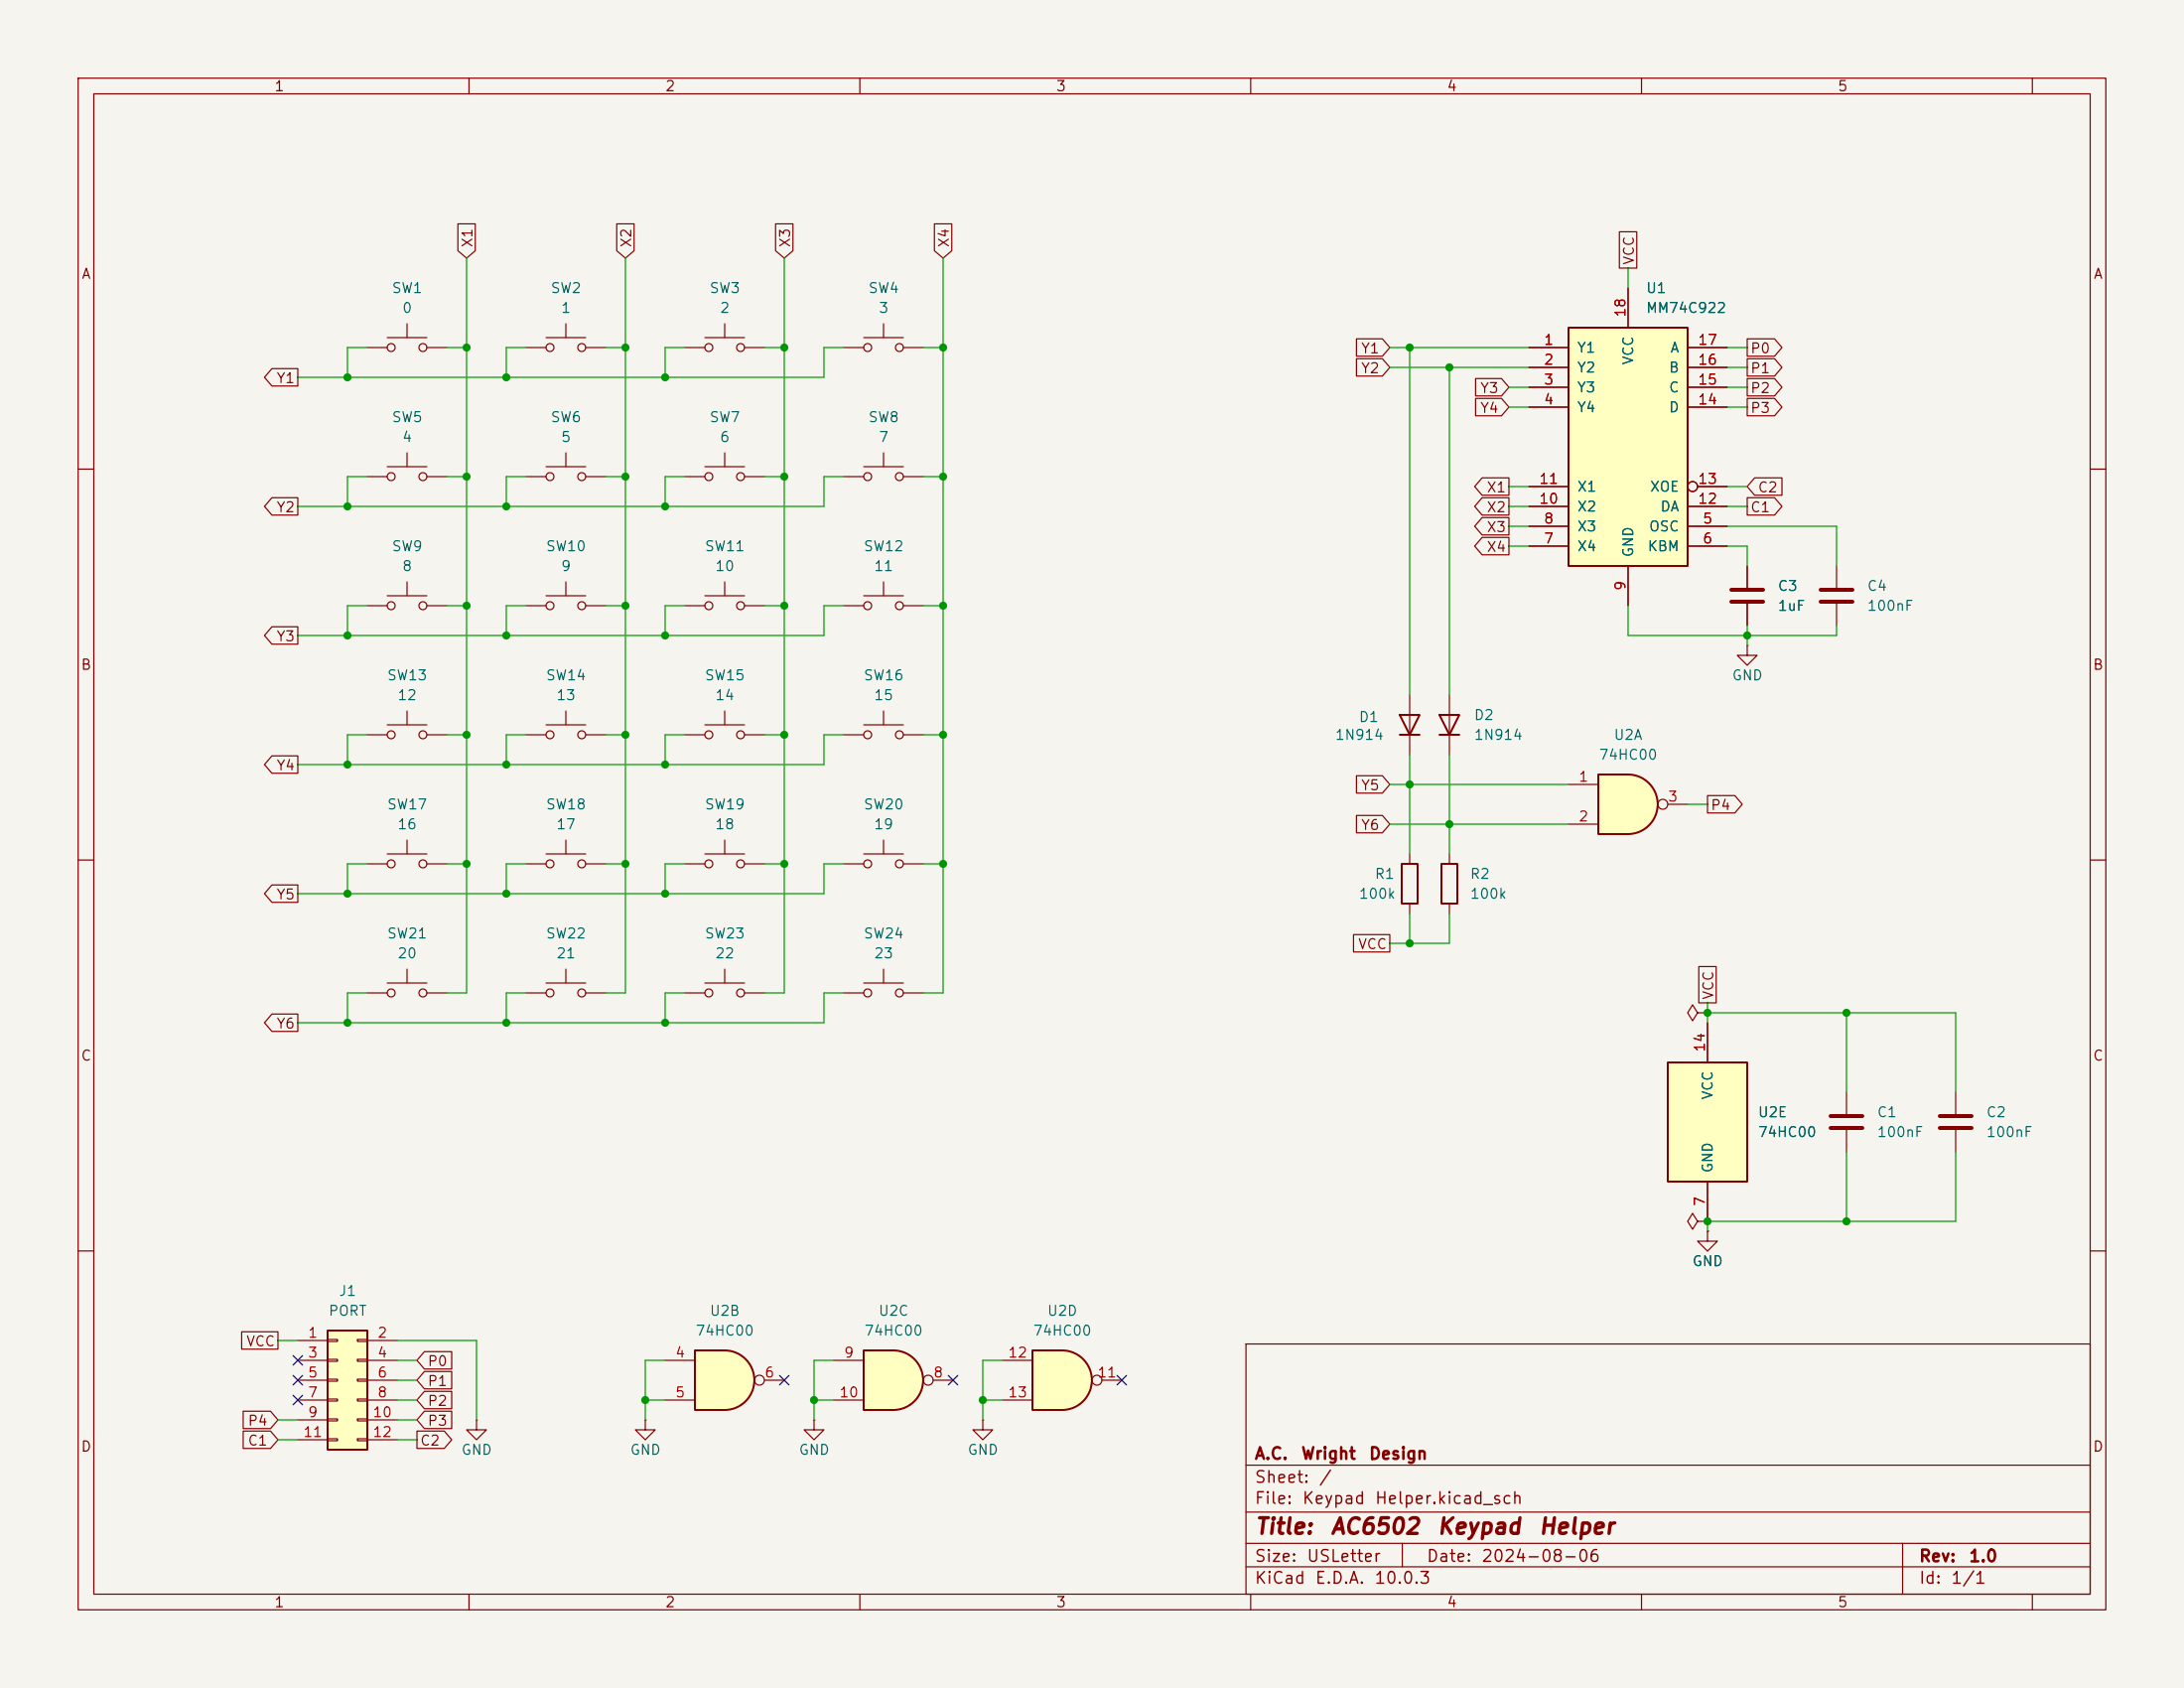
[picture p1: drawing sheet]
<svg xmlns="http://www.w3.org/2000/svg" width="279mm" height="216mm" viewBox="0 0 279 216" stroke-linecap="round" stroke-linejoin="round" font-family="sans-serif">
<path d="M0 0h279.4v215.9h-279.4z" fill="#f5f4ef" stroke="#f5f4ef" stroke-width=".13"/>
<g fill="none" stroke="#840000" stroke-width=".15">
<path d="M10 10h259.4v195.9h-259.4zM12 12h255.4v191.9h-255.4zM60 10v2M110 10v2M160 10v2M210 10v2M260 10v2M10 60h2M223.5 72.4v2.8M223.5 77.2v2.8M234.9 72.4v2.8M234.9 77.2v2.8"/>
<path d="M267.4 60h2M67.3 94h2.5M69.8 92.7h5.1M72.4 90.9v1.8M74.9 94h2.6M223.5 82.6v1.2h1.3l-1.3 1.3-1.3-1.3h1.3M223.5 82.6h.1M10 110h2M47 110.5h2.5M49.5 109.2h5.1M52.1 107.4v1.8M54.6 110.5h2.5"/>
<path d="M267.4 110h2M10 160h2M159.4 171.9h108v32h-108zM267.4 160h2M159.4 197.4h108M159.4 193.4h108M159.4 187.4h108M179.4 197.4v3M243.4 197.4v6.5M60 203.9v2M110 203.9v2M159.4 200.4h108"/>
<path d="M160 203.9v2M210 203.9v2M260 203.9v2"/>
<circle cx="70.4" cy="94" r=".51"/>
<circle cx="74.4" cy="94" r=".51"/>
<circle cx="50" cy="110.5" r=".51"/>
<circle cx="54.1" cy="110.5" r=".51"/>
</g>
<path d="M221.5 75.4h4.1M221.5 77h4.1M232.9 75.4h4.1M232.9 77h4.1" fill="none" stroke="#840000" stroke-width=".51"/>
<path d="M200.7 41.9h15.2v30.5h-15.2z" fill="#ffffc2"/>
<path d="M200.7 41.9h15.2v30.5h-15.2z" fill="none" stroke="#840000" stroke-width=".25"/>
<g fill="none" stroke="#840000" stroke-width=".15">
<path d="M208.3 36.8v5.1M195.6 44.5h5.1M195.6 47h5.1M195.6 49.5h5.1M195.6 52.1h5.1M215.9 44.5h5.1M215.9 47h5.1M215.9 49.5h5.1M215.9 52.1h5.1M195.6 67.3h5.1M195.6 69.9h5.1M195.6 64.8h5.1"/>
<path d="M195.6 62.2h5.1M208.3 72.4v5.1M215.9 67.3h5.1M215.9 69.9h5.1M215.9 64.8h5.1M217.2 62.2h3.8M47 127h2.5M49.5 125.7h5.1M52.1 124v1.7M54.6 127h2.5M217.2 129.5l-.7-1-.6 1 .6 1.1 .7-1.1h1.2M218.4 129.5h.1"/>
<circle cx="216.5" cy="62.2" r=".63"/>
<circle cx="50" cy="127" r=".51"/>
<circle cx="54.1" cy="127" r=".51"/>
</g>
<path d="M213.4 135.9h10.1v15.2h-10.1z" fill="#ffffc2"/>
<path d="M179.3 110.5h2.1v5.1h-2.1zM184.4 110.5h2v5.1h-2zM213.4 135.9h10.1v15.2h-10.1z" fill="none" stroke="#840000" stroke-width=".25"/>
<path d="M180.3 109.2v1.3M180.3 115.6v1.2M185.4 109.2v1.3M185.4 115.6v1.2M218.4 130.8v5.1M236.2 139.7v2.8M250.2 139.7v2.8M218.4 151.1v5.1M236.2 144.5v2.8M250.2 144.5v2.8" fill="none" stroke="#840000" stroke-width=".15"/>
<path d="M234.2 142.7h4.1M234.2 144.3h4.1M248.2 142.7h4M248.2 144.3h4" fill="none" stroke="#840000" stroke-width=".51"/>
<path d="M208.3 99.1a3.8 3.8 0 0 1 3.8 3.8 3.8 3.8 0 0 1-3.8 3.8z" fill="#ffffc2" stroke="#ffffc2" stroke-width=".13"/>
<path d="M204.5 99.1h3.8v7.6h-3.8z" fill="#ffffc2"/>
<path d="M179.1 91.4h2.5l-1.3 2.6zM179.1 94h2.5M184.1 91.4h2.6l-1.3 2.6zM184.1 94h2.6M204.5 99.1h3.8a3.8 3.8 0 0 1 3.8 3.8 3.8 3.8 0 0 1-3.8 3.8h-3.8z" fill="none" stroke="#840000" stroke-width=".25"/>
<g fill="none" stroke="#840000" stroke-width=".15">
<path d="M180.3 88.9v7.6M185.4 88.9v7.6M200.7 100.3h3.8M200.7 105.4h3.8M213.4 102.9h2.5M217.2 156.2l-.7-1-.6 1 .6 1 .7-1h1.2M218.4 157.5v1.3h1.3l-1.3 1.2-1.2-1.2h1.2M218.4 157.5h.1M218.4 156.2h.1"/>
<circle cx="212.7" cy="102.9" r=".63"/>
</g>
<path d="M135.9 172.7a3.8 3.8 0 0 1 3.8 3.8 3.8 3.8 0 0 1-3.8 3.8z" fill="#ffffc2" stroke="#ffffc2" stroke-width=".13"/>
<path d="M132.1 172.7h3.8v7.6h-3.8z" fill="#ffffc2"/>
<path d="M132.1 172.7h3.8a3.8 3.8 0 0 1 3.8 3.8 3.8 3.8 0 0 1-3.8 3.8h-3.8z" fill="none" stroke="#840000" stroke-width=".25"/>
<g fill="none" stroke="#840000" stroke-width=".15">
<path d="M47 44.5h2.5M49.5 43.2h5.1M49.5 59.7h5.1M52.1 41.4v1.8M52.1 57.9v1.8M54.6 44.5h2.5M67.3 44.5h2.5M69.8 43.2h5.1M69.8 59.7h5.1M72.4 41.4v1.8M72.4 57.9v1.8M74.9 44.5h2.6"/>
<path d="M47 61h2.5M47 77.5h2.5M49.5 76.2h5.1M52.1 74.4v1.8M54.6 61h2.5M54.6 77.5h2.5M67.3 61h2.5M74.9 61h2.6M47 94h2.5M49.5 92.7h5.1M52.1 90.9v1.8M54.6 94h2.5"/>
<path d="M87.6 94h2.6M90.2 92.7h5M92.7 90.9v1.8M95.2 94h2.6M107.9 94h2.6M110.5 92.7h5.1M113 90.9v1.8M115.6 94h2.5M67.3 110.5h2.5M69.8 109.2h5.1M72.4 107.4v1.8M74.9 110.5h2.6"/>
<path d="M87.6 110.5h2.6M90.2 109.2h5M92.7 107.4v1.8M95.2 110.5h2.6M107.9 110.5h2.6M110.5 109.2h5.1M113 107.4v1.8M115.6 110.5h2.5M67.3 127h2.5M69.8 125.7h5.1M72.4 124v1.7M74.9 127h2.6"/>
<path d="M87.6 127h2.6M90.2 125.7h5M92.7 124v1.7M95.2 127h2.6M107.9 127h2.6M110.5 125.7h5.1M113 124v1.7M115.6 127h2.5M128.3 174h3.8M128.3 179.1h3.8M141 176.5h2.5"/>
<circle cx="50" cy="44.5" r=".51"/>
<circle cx="54.1" cy="44.5" r=".51"/>
<circle cx="70.4" cy="44.5" r=".51"/>
<circle cx="74.4" cy="44.5" r=".51"/>
<circle cx="50" cy="77.5" r=".51"/>
<circle cx="50" cy="61" r=".51"/>
<circle cx="54.1" cy="77.5" r=".51"/>
<circle cx="54.1" cy="61" r=".51"/>
<circle cx="70.4" cy="61" r=".51"/>
<circle cx="74.4" cy="61" r=".51"/>
<circle cx="50" cy="94" r=".51"/>
<circle cx="54.1" cy="94" r=".51"/>
<circle cx="90.7" cy="94" r=".51"/>
<circle cx="94.7" cy="94" r=".51"/>
<circle cx="111" cy="94" r=".51"/>
<circle cx="115.1" cy="94" r=".51"/>
<circle cx="70.4" cy="110.5" r=".51"/>
<circle cx="74.4" cy="110.5" r=".51"/>
<circle cx="90.7" cy="110.5" r=".51"/>
<circle cx="94.7" cy="110.5" r=".51"/>
<circle cx="111" cy="110.5" r=".51"/>
<circle cx="115.1" cy="110.5" r=".51"/>
<circle cx="70.4" cy="127" r=".51"/>
<circle cx="74.4" cy="127" r=".51"/>
<circle cx="90.7" cy="127" r=".51"/>
<circle cx="94.7" cy="127" r=".51"/>
<circle cx="111" cy="127" r=".51"/>
<circle cx="115.1" cy="127" r=".51"/>
<circle cx="140.3" cy="176.5" r=".63"/>
</g>
<path d="M114.3 172.7a3.8 3.8 0 0 1 3.8 3.8 3.8 3.8 0 0 1-3.8 3.8z" fill="#ffffc2" stroke="#ffffc2" stroke-width=".13"/>
<path d="M110.5 172.7h3.8v7.6h-3.8z" fill="#ffffc2"/>
<path d="M110.5 172.7h3.8a3.8 3.8 0 0 1 3.8 3.8 3.8 3.8 0 0 1-3.8 3.8h-3.8z" fill="none" stroke="#840000" stroke-width=".25"/>
<g fill="none" stroke="#840000" stroke-width=".15">
<path d="M106.7 174h3.8M106.7 179.1h3.8M119.4 176.5h2.5M104.1 181.6v1.3h1.3l-1.3 1.3-1.2-1.3h1.2M104.1 181.6h.1M125.7 181.6v1.3h1.3l-1.3 1.3-1.2-1.3h1.2M125.7 181.6h.1"/>
<circle cx="118.7" cy="176.5" r=".63"/>
</g>
<path d="M92.7 172.7a3.8 3.8 0 0 1 3.8 3.8 3.8 3.8 0 0 1-3.8 3.8z" fill="#ffffc2" stroke="#ffffc2" stroke-width=".13"/>
<path d="M88.9 172.7h3.8v7.6h-3.8z" fill="#ffffc2"/>
<path d="M88.9 172.7h3.8a3.8 3.8 0 0 1 3.8 3.8 3.8 3.8 0 0 1-3.8 3.8h-3.8z" fill="none" stroke="#840000" stroke-width=".25"/>
<g fill="none" stroke="#840000" stroke-width=".15">
<path d="M85.1 174h3.8M85.1 179.1h3.8M97.8 176.5h2.5M61 181.6v1.3h1.2l-1.2 1.3-1.3-1.3h1.3M61 181.6h.1M82.5 181.6v1.3h1.3l-1.3 1.3-1.2-1.3h1.2M82.5 181.6h.1"/>
<circle cx="97.2" cy="176.5" r=".63"/>
</g>
<path d="M41.9 170.2h5.1v15.2h-5.1z" fill="#ffffc2"/>
<path d="M41.9 170.2h5.1v15.2h-5.1z" fill="none" stroke="#840000" stroke-width=".25"/>
<g fill="none" stroke="#840000" stroke-width=".15">
<path d="M58.6 28.6h2.2v3.5l-1.1 .9-1.1-.9zM78.9 28.6h2.2v3.5l-1.1 .9-1.1-.9zM99.2 28.6h2.2v3.5l-1.1 .9-1.1-.9zM119.5 28.6h2.3v3.5l-1.2 .9-1.1-.9zM207.2 29.6h2.2v4.7h-2.2zM208.3 36.8v5.1M34.8 47.1h3.3v2.3h-3.3l-1-1.1zM87.6 44.5h2.6M90.2 59.7h5M90.2 43.2h5M92.7 41.4v1.8M92.7 57.9v1.8"/>
<path d="M95.2 44.5h2.6M107.9 44.5h2.6M110.5 59.7h5.1M110.5 43.2h5.1M113 41.4v1.8M113 57.9v1.8M115.6 44.5h2.5M173.5 45.9h3.3l1 1.1-1 1.1h-3.3zM173.5 43.3h3.3l1 1.2-1 1.1h-3.3zM188.8 48.4h3.3l.9 1.1-.9 1.1h-3.3zM188.8 51h3.3l.9 1.1-.9 1.1h-3.3zM195.6 44.5h5.1"/>
<path d="M195.6 47h5.1M195.6 49.5h5.1M195.6 52.1h5.1M215.9 44.5h5.1M215.9 47h5.1M215.9 49.5h5.1M215.9 52.1h5.1M223.5 45.9h3.5l1 1.1-1 1.1h-3.5zM223.5 48.4h3.5l1 1.1-1 1.1h-3.5zM223.5 43.3h3.5l1 1.2-1 1.1h-3.5zM223.5 51h3.5l1 1.1-1 1.1h-3.5zM34.8 63.7h3.3v2.2h-3.3l-1-1.1z"/>
<path d="M67.3 77.5h2.5M69.8 76.2h5.1M72.4 74.4v1.8M74.9 77.5h2.6M87.6 61h2.6M87.6 77.5h2.6M90.2 76.2h5M92.7 74.4v1.8M95.2 61h2.6M95.2 77.5h2.6M107.9 61h2.6M107.9 77.5h2.6"/>
<path d="M110.5 76.2h5.1M113 74.4v1.8M115.6 61h2.5M115.6 77.5h2.5M189.6 68.7h3.4v2.3h-3.4l-.9-1.1zM189.6 66.2h3.4v2.2h-3.4l-.9-1.1zM189.6 63.7h3.4v2.2h-3.4l-.9-1.1zM189.6 61.1h3.4v2.2h-3.4l-.9-1.1zM195.6 67.3h5.1M195.6 69.9h5.1M195.6 64.8h5.1M195.6 62.2h5.1"/>
<path d="M208.3 72.4v5.1M215.9 67.3h5.1M215.9 69.9h5.1M215.9 64.8h5.1M217.2 62.2h3.8M223.5 63.7h3.5l1 1.1-1 1.1h-3.5zM223.5 72.4v2.8M223.5 77.2v2.8M224.5 61.1h3.5v2.2h-3.5l-1-1.1zM34.8 96.7h3.3v2.2h-3.3l-1-1.1zM34.8 80.2h3.3v2.2h-3.3l-1-1.1zM173.5 99.2h3.3l1 1.1-1 1.1h-3.3z"/>
<path d="M34.8 113.2h3.3v2.2h-3.3l-1-1.1zM173.2 119.5h4.6v2.3h-4.6zM173.5 104.3h3.3l1 1.1-1 1.1h-3.3zM218.4 101.8h3.5l1 1.1-1 1.1h-3.5zM34.8 129.7h3.3v2.2h-3.3l-1-1.1zM217.3 123.6h2.3v4.7h-2.3zM218.4 129.5h.1M218.4 130.8v5.1M218.4 156.2h.1M218.4 157.5h.1M218.4 151.1v5.1M30.9 170.3h4.7v2.3h-4.7z"/>
<path d="M38.1 171.5h3.8M38.1 174h3.8M38.1 176.5h3.8M38.1 179.1h3.8M41.9 171.3h1.3v.3h-1.3zM41.9 173.9h1.3v.2h-1.3zM41.9 176.4h1.3v.3h-1.3zM41.9 178.9h1.3v.3h-1.3zM45.7 171.3h1.3v.3h-1.3zM45.7 173.9h1.3v.2h-1.3zM45.7 176.4h1.3v.3h-1.3zM45.7 178.9h1.3v.3h-1.3z"/>
<path d="M47 171.5h3.8M47 174h3.8M47 176.5h3.8M47 179.1h3.8M54.3 178h3.5v2.2h-3.5l-1-1.1zM54.3 172.9h3.5v2.2h-3.5l-1-1.1zM54.3 175.4h3.5v2.2h-3.5l-1-1.1zM31.1 180.5h3.5l1 1.1-1 1.1h-3.5zM31.1 183h3.5l1 1.2-1 1.1h-3.5zM38.1 181.6h3.8M38.1 184.2h3.8M41.9 181.5h1.3v.2h-1.3z"/>
<path d="M41.9 184h1.3v.3h-1.3zM45.7 181.5h1.3v.2h-1.3zM45.7 184h1.3v.3h-1.3zM47 181.6h3.8M47 184.2h3.8M53.3 183h3.5l1 1.2-1 1.1h-3.5zM54.3 180.5h3.5v2.2h-3.5l-1-1.1z"/>
<circle cx="90.7" cy="44.5" r=".51"/>
<circle cx="94.7" cy="44.5" r=".51"/>
<circle cx="111" cy="44.5" r=".51"/>
<circle cx="115.1" cy="44.5" r=".51"/>
<circle cx="70.4" cy="77.5" r=".51"/>
<circle cx="74.4" cy="77.5" r=".51"/>
<circle cx="90.7" cy="77.5" r=".51"/>
<circle cx="90.7" cy="61" r=".51"/>
<circle cx="94.7" cy="61" r=".51"/>
<circle cx="94.7" cy="77.5" r=".51"/>
<circle cx="111" cy="77.5" r=".51"/>
<circle cx="111" cy="61" r=".51"/>
<circle cx="115.1" cy="77.5" r=".51"/>
<circle cx="115.1" cy="61" r=".51"/>
<circle cx="216.5" cy="62.2" r=".63"/>
</g>
<g fill="none" stroke="#009600" stroke-width=".15">
<path d="M59.7 33v94h-2.6M80 33v94h-2.5M100.3 33v94h-2.5M120.6 33v94h-2.5M208.3 34.3v2.5M47 44.5h-2.6v3.8M57.1 44.5h2.6M67.3 44.5h-2.5v3.8M77.5 44.5h2.5M87.6 44.5h-2.5v3.8M97.8 44.5h2.5M107.9 44.5h-2.5v3.8h-67.3"/>
<path d="M118.1 44.5h2.5M177.8 44.5h17.8M177.8 47h17.8M180.3 44.5v44.4M185.4 47v41.9M193 49.5h2.6M193 52.1h2.6M221 44.5h2.5M221 49.5h2.5M221 52.1h2.5M221 47h2.5M47 77.5h-2.6v3.8"/>
<path d="M47 61h-2.6v3.8M57.1 77.5h2.6M57.1 61h2.6M67.3 77.5h-2.5v3.8M67.3 61h-2.5v3.8M77.5 77.5h2.5M77.5 61h2.5M87.6 77.5h-2.5v3.8M87.6 61h-2.5v3.8M97.8 77.5h2.5M97.8 61h2.5M107.9 77.5h-2.5v3.8h-67.3"/>
<path d="M107.9 61h-2.5v3.8h-67.3M118.1 77.5h2.5M118.1 61h2.5M193 64.8h2.6M193 62.2h2.6M193 67.3h2.6M193 69.9h2.6M208.3 77.5v3.8h26.6v-1.3M221 64.8h2.5M221 62.2h2.5M221 67.3h13.9v5.1M221 69.9h2.5v2.5"/>
<path d="M47 94h-2.6v3.8M57.1 94h2.6M67.3 94h-2.5v3.8M77.5 94h2.5M87.6 94h-2.5v3.8M97.8 94h2.5M107.9 94h-2.5v3.8h-67.3M118.1 94h2.5M180.3 96.5v12.7M185.4 96.5v12.7M223.5 80v2.6M47 110.5h-2.6v3.8"/>
<path d="M57.1 110.5h2.6M67.3 110.5h-2.5v3.8M77.5 110.5h2.5M87.6 110.5h-2.5v3.8M97.8 110.5h2.5M107.9 110.5h-2.5v3.8h-67.3M118.1 110.5h2.5M177.8 100.3h22.9M177.8 105.4h22.9M180.3 116.8v3.9M185.4 116.8v3.9h-7.6M215.9 102.9h2.5"/>
<path d="M47 127h-2.6v3.8M67.3 127h-2.5v3.8M87.6 127h-2.5v3.8M107.9 127h-2.5v3.8h-67.3M218.4 128.3v2.5M218.4 129.5h31.8v10.2M236.2 129.5v10.2M236.2 147.3v8.9M250.2 147.3v8.9h-31.8v1.3M35.6 171.5h2.5M50.8 176.5h2.5M50.8 179.1h2.5"/>
<path d="M50.8 174h2.5M50.8 171.5h10.2v10.1M82.5 179.1h2.6M85.1 174h-2.6v7.6M104.1 179.1h2.6M106.7 174h-2.6v7.6M125.7 179.1h2.6M128.3 174h-2.6v7.6M35.6 184.2h2.5M35.6 181.6h2.5M50.8 184.2h2.5M50.8 181.6h2.5"/>
</g>
<path d="M37.5 173.4l1.2 1.2M37.5 175.9l1.2 1.2M37.5 178.5l1.2 1.2M38.7 173.4l-1.2 1.2M38.7 175.9l-1.2 1.2M38.7 178.5l-1.2 1.2M99.7 175.9l1.2 1.2M100.9 175.9l-1.2 1.2M121.3 175.9l1.2 1.2M122.5 175.9l-1.2 1.2M142.9 175.9l1.2 1.2M144.1 175.9l-1.2 1.2" fill="none" stroke="#000084" stroke-width=".15"/>
<g fill="#009600" stroke="#009600" stroke-width=".13">
<circle cx="59.7" cy="110.5" r=".46"/>
<circle cx="59.7" cy="94" r=".46"/>
<circle cx="64.8" cy="97.8" r=".46"/>
<circle cx="44.4" cy="130.8" r=".46"/>
<circle cx="44.4" cy="114.3" r=".46"/>
<circle cx="44.4" cy="97.8" r=".46"/>
<circle cx="64.8" cy="130.8" r=".46"/>
<circle cx="64.8" cy="114.3" r=".46"/>
<circle cx="59.7" cy="77.5" r=".46"/>
<circle cx="64.8" cy="81.3" r=".46"/>
<circle cx="44.4" cy="81.3" r=".46"/>
<circle cx="44.4" cy="64.8" r=".46"/>
<circle cx="80" cy="77.5" r=".46"/>
<circle cx="64.8" cy="64.8" r=".46"/>
<circle cx="64.8" cy="48.3" r=".46"/>
<circle cx="80" cy="61" r=".46"/>
<circle cx="100.3" cy="77.5" r=".46"/>
<circle cx="85.1" cy="81.3" r=".46"/>
<circle cx="85.1" cy="48.3" r=".46"/>
<circle cx="85.1" cy="64.8" r=".46"/>
<circle cx="80" cy="44.5" r=".46"/>
<circle cx="59.7" cy="61" r=".46"/>
<circle cx="59.7" cy="44.5" r=".46"/>
<circle cx="44.4" cy="48.3" r=".46"/>
<circle cx="80" cy="94" r=".46"/>
<circle cx="85.1" cy="97.8" r=".46"/>
<circle cx="80" cy="110.5" r=".46"/>
<circle cx="120.6" cy="110.5" r=".46"/>
<circle cx="104.1" cy="179.1" r=".46"/>
<circle cx="82.5" cy="179.1" r=".46"/>
<circle cx="100.3" cy="94" r=".46"/>
<circle cx="120.6" cy="77.5" r=".46"/>
<circle cx="120.6" cy="94" r=".46"/>
<circle cx="85.1" cy="114.3" r=".46"/>
<circle cx="100.3" cy="110.5" r=".46"/>
<circle cx="85.1" cy="130.8" r=".46"/>
<circle cx="125.7" cy="179.1" r=".46"/>
<circle cx="100.3" cy="61" r=".46"/>
<circle cx="100.3" cy="44.5" r=".46"/>
<circle cx="120.6" cy="61" r=".46"/>
<circle cx="120.6" cy="44.5" r=".46"/>
<circle cx="180.3" cy="44.5" r=".46"/>
<circle cx="185.4" cy="47" r=".46"/>
<circle cx="218.4" cy="156.2" r=".46"/>
<circle cx="180.3" cy="100.3" r=".46"/>
<circle cx="185.4" cy="105.4" r=".46"/>
<circle cx="236.2" cy="156.2" r=".46"/>
<circle cx="180.3" cy="120.7" r=".46"/>
<circle cx="236.2" cy="129.5" r=".46"/>
<circle cx="218.4" cy="129.5" r=".46"/>
<circle cx="223.5" cy="81.3" r=".46"/>
</g>
<g font-size="2" fill="#840000">
<text x="160.4" y="196.7">Title:</text>
<text x="170.1" y="196.7">AC6502</text>
<text x="183.7" y="196.7">Keypad</text>
<text x="196.7" y="196.7">Helper</text>
</g>
<g font-size="1.5" fill="#840000">
<text x="160.4" y="190">Sheet:</text>
<text x="160.4" y="187">A.C.</text>
<text x="166.4" y="187">Wright</text>
<text x="168.6" y="190">/</text>
<text x="175" y="187">Design</text>
<text x="160.4" y="192.7">File:</text>
<text x="166.5" y="192.7">Keypad</text>
<text x="175.8" y="192.7">Helper.kicad_sch</text>
<text x="160.4" y="202.9">KiCad</text>
<text x="160.4" y="200.1">Size:</text>
<text x="167.1" y="200.1">USLetter</text>
<text x="168.1" y="202.9">E.D.A.</text>
<text x="175.7" y="202.9">10.0.3</text>
<text x="182.4" y="200.1">Date:</text>
<text x="189.4" y="200.1">2024-08-06</text>
<text x="245.4" y="200.1">Rev:</text>
<text x="245.4" y="202.9">Id:</text>
<text x="249.5" y="202.9">1/1</text>
<text x="251.8" y="200.1">1.0</text>
</g>
<g font-size="1.3" fill="#840000">
<text x="35" y="12">1</text>
<text x="85" y="12">2</text>
<text x="135" y="12">3</text>
<text x="185" y="12">4</text>
<text x="235" y="12">5</text>
<text x="10.3" y="36">A</text>
<text x="60.8" y="31.8" transform="rotate(-90 60.8 31.8)">X1</text>
<text x="81.1" y="31.8" transform="rotate(-90 81.1 31.8)">X2</text>
<text x="101.4" y="31.8" transform="rotate(-90 101.4 31.8)">X3</text>
<text x="121.7" y="31.8" transform="rotate(-90 121.7 31.8)">X4</text>
<text x="209.3" y="34" transform="rotate(-90 209.3 34)">VCC</text>
<text x="267.7" y="36">A</text>
<text x="174" y="45.5">Y1</text>
<text x="223.8" y="45.5">P0</text>
<text x="35.3" y="49.3">Y1</text>
<text x="174" y="48.1">Y2</text>
<text x="189.3" y="50.6">Y3</text>
<text x="189.3" y="53.1">Y4</text>
<text x="223.8" y="48.1">P1</text>
<text x="223.8" y="50.6">P2</text>
<text x="223.8" y="53.1">P3</text>
<text x="35.3" y="65.8">Y2</text>
<text x="190.1" y="65.8">X2</text>
<text x="190.1" y="63.3">X1</text>
<text x="223.8" y="65.8">C1</text>
<text x="224.8" y="63.3">C2</text>
<text x="190.1" y="70.9">X4</text>
<text x="190.1" y="68.4">X3</text>
<text x="35.3" y="82.3">Y3</text>
<text x="10.3" y="86">B</text>
<text x="267.7" y="86">B</text>
<text x="35.3" y="98.9">Y4</text>
<text x="174" y="101.4">Y5</text>
<text x="174" y="106.5">Y6</text>
<text x="218.8" y="103.9">P4</text>
<text x="35.3" y="115.4">Y5</text>
<text x="173.7" y="121.7">VCC</text>
<text x="35.3" y="131.9">Y6</text>
<text x="219.5" y="128" transform="rotate(-90 219.5 128)">VCC</text>
<text x="10.3" y="136">C</text>
<text x="267.7" y="136">C</text>
<text x="31.4" y="172.5">VCC</text>
<text x="54.6" y="175.1">P0</text>
<text x="54.6" y="177.6">P1</text>
<text x="10.3" y="186">D</text>
<text x="31.6" y="182.7">P4</text>
<text x="31.6" y="185.2">C1</text>
<text x="53.7" y="185.2">C2</text>
<text x="54.6" y="180.1">P2</text>
<text x="54.6" y="182.7">P3</text>
<text x="267.7" y="186">D</text>
<text x="35" y="205.9">1</text>
<text x="85" y="205.9">2</text>
<text x="135" y="205.9">3</text>
<text x="185" y="205.9">4</text>
<text x="235" y="205.9">5</text>
</g>
<g font-size="1.3" fill="#006464">
<text x="50" y="37.8">SW1</text>
<text x="51.4" y="40.3">0</text>
<text x="70.4" y="37.8">SW2</text>
<text x="71.7" y="40.3">1</text>
<text x="90.7" y="37.8">SW3</text>
<text x="92" y="40.3">2</text>
<text x="111" y="37.8">SW4</text>
<text x="112.3" y="40.3">3</text>
<text x="210.5" y="40.3">MM74C922</text>
<text x="210.5" y="37.8">U1</text>
<text x="201.7" y="45.4">Y1</text>
<text x="201.7" y="48">Y2</text>
<text x="209.3" y="46.8" transform="rotate(-90 209.3 46.8)">VCC</text>
<text x="213.4" y="48">B</text>
<text x="213.6" y="45.4">A</text>
<text x="201.7" y="50.5">Y3</text>
<text x="201.7" y="53">Y4</text>
<text x="213.4" y="53">D</text>
<text x="213.4" y="50.5">C</text>
<text x="50" y="54.3">SW5</text>
<text x="51.4" y="56.9">4</text>
<text x="70.4" y="54.3">SW6</text>
<text x="71.7" y="56.9">5</text>
<text x="90.7" y="54.3">SW7</text>
<text x="92" y="56.9">6</text>
<text x="111" y="54.3">SW8</text>
<text x="112.3" y="56.9">7</text>
<text x="201.7" y="65.7">X2</text>
<text x="201.7" y="63.2">X1</text>
<text x="211" y="63.2">XOE</text>
<text x="212.3" y="65.7">DA</text>
<text x="50" y="70.8">SW9</text>
<text x="69.7" y="70.8">SW10</text>
<text x="90.1" y="70.8">SW11</text>
<text x="110.4" y="70.8">SW12</text>
<text x="201.7" y="70.8">X4</text>
<text x="201.7" y="68.3">X3</text>
<text x="209.3" y="71.4" transform="rotate(-90 209.3 71.4)">GND</text>
<text x="210.7" y="70.8">KBM</text>
<text x="210.9" y="68.3">OSC</text>
<text x="51.4" y="73.4">8</text>
<text x="71.7" y="73.4">9</text>
<text x="91.4" y="73.4">10</text>
<text x="111.7" y="73.4">11</text>
<text x="227.3" y="75.9">C3</text>
<text x="238.8" y="75.9">C4</text>
<text x="227.3" y="78.4">1uF</text>
<text x="238.8" y="78.4">100nF</text>
<text x="49.4" y="87.3">SW13</text>
<text x="50.8" y="89.9">12</text>
<text x="69.7" y="87.3">SW14</text>
<text x="71.1" y="89.9">13</text>
<text x="90.1" y="87.3">SW15</text>
<text x="91.4" y="89.9">14</text>
<text x="110.4" y="87.3">SW16</text>
<text x="111.7" y="89.9">15</text>
<text x="221.5" y="87.3">GND</text>
<text x="170.7" y="95">1N914</text>
<text x="173.7" y="92.7">D1</text>
<text x="188.5" y="92.4">D2</text>
<text x="188.5" y="95">1N914</text>
<text x="206.4" y="95">U2A</text>
<text x="204.5" y="97.5">74HC00</text>
<text x="49.4" y="103.8">SW17</text>
<text x="50.8" y="106.4">16</text>
<text x="69.7" y="103.8">SW18</text>
<text x="71.1" y="106.4">17</text>
<text x="90.1" y="103.8">SW19</text>
<text x="91.4" y="106.4">18</text>
<text x="110.4" y="103.8">SW20</text>
<text x="111.7" y="106.4">19</text>
<text x="175.8" y="112.7">R1</text>
<text x="188" y="112.7">R2</text>
<text x="173.7" y="115.3">100k</text>
<text x="188" y="115.3">100k</text>
<text x="49.4" y="120.4">SW21</text>
<text x="50.8" y="122.9">20</text>
<text x="69.7" y="120.4">SW22</text>
<text x="71.1" y="122.9">21</text>
<text x="90.1" y="120.4">SW23</text>
<text x="91.4" y="122.9">22</text>
<text x="110.4" y="120.4">SW24</text>
<text x="111.7" y="122.9">23</text>
<text x="219.4" y="140.7" transform="rotate(-90 219.4 140.7)">VCC</text>
<text x="224.8" y="143.2">U2E</text>
<text x="240" y="143.2">C1</text>
<text x="254" y="143.2">C2</text>
<text x="224.8" y="145.8">74HC00</text>
<text x="240" y="145.8">100nF</text>
<text x="254" y="145.8">100nF</text>
<text x="219.4" y="150.1" transform="rotate(-90 219.4 150.1)">GND</text>
<text x="43.3" y="166.1">J1</text>
<text x="216.4" y="162.3">GND</text>
<text x="41.9" y="168.6">PORT</text>
<text x="88.9" y="171.2">74HC00</text>
<text x="90.7" y="168.6">U2B</text>
<text x="110.5" y="171.2">74HC00</text>
<text x="112.3" y="168.6">U2C</text>
<text x="132.1" y="171.2">74HC00</text>
<text x="133.9" y="168.6">U2D</text>
<text x="58.9" y="186.4">GND</text>
<text x="80.5" y="186.4">GND</text>
<text x="102.1" y="186.4">GND</text>
<text x="123.7" y="186.4">GND</text>
</g>
<g font-size="1.3" fill="#a90000">
<text x="208.3" y="40.7" transform="rotate(-90 208.3 40.7)">18</text>
<text x="197.4" y="44.4">1</text>
<text x="197.4" y="47">2</text>
<text x="217.1" y="47">16</text>
<text x="217.1" y="44.4">17</text>
<text x="197.4" y="49.5">3</text>
<text x="197.4" y="52">4</text>
<text x="217.1" y="52">14</text>
<text x="217.1" y="49.5">15</text>
<text x="196.8" y="64.7">10</text>
<text x="196.8" y="62.2">11</text>
<text x="217.1" y="64.7">12</text>
<text x="217.1" y="62.2">13</text>
<text x="197.4" y="69.8">7</text>
<text x="197.4" y="67.3">8</text>
<text x="217.7" y="67.3">5</text>
<text x="217.7" y="69.8">6</text>
<text x="208.3" y="75.6" transform="rotate(-90 208.3 75.6)">9</text>
<text x="201.9" y="100.3">1</text>
<text x="201.9" y="105.4">2</text>
<text x="213.3" y="102.8">3</text>
<text x="218.4" y="134.7" transform="rotate(-90 218.4 134.7)">14</text>
<text x="218.4" y="154.4" transform="rotate(-90 218.4 154.4)">7</text>
<text x="39.3" y="171.4">1</text>
<text x="39.3" y="174">3</text>
<text x="48.2" y="171.4">2</text>
<text x="48.2" y="174">4</text>
<text x="86.3" y="174">4</text>
<text x="107.9" y="174">9</text>
<text x="128.9" y="174">12</text>
<text x="39.3" y="176.5">5</text>
<text x="39.3" y="179">7</text>
<text x="48.2" y="176.5">6</text>
<text x="48.2" y="179">8</text>
<text x="86.3" y="179">5</text>
<text x="97.7" y="176.5">6</text>
<text x="107.3" y="179">10</text>
<text x="119.3" y="176.5">8</text>
<text x="128.9" y="179">13</text>
<text x="140.3" y="176.5">11</text>
<text x="38.7" y="184.1">11</text>
<text x="39.3" y="181.6">9</text>
<text x="47.6" y="181.6">10</text>
<text x="47.6" y="184.1">12</text>
</g>
</svg>
